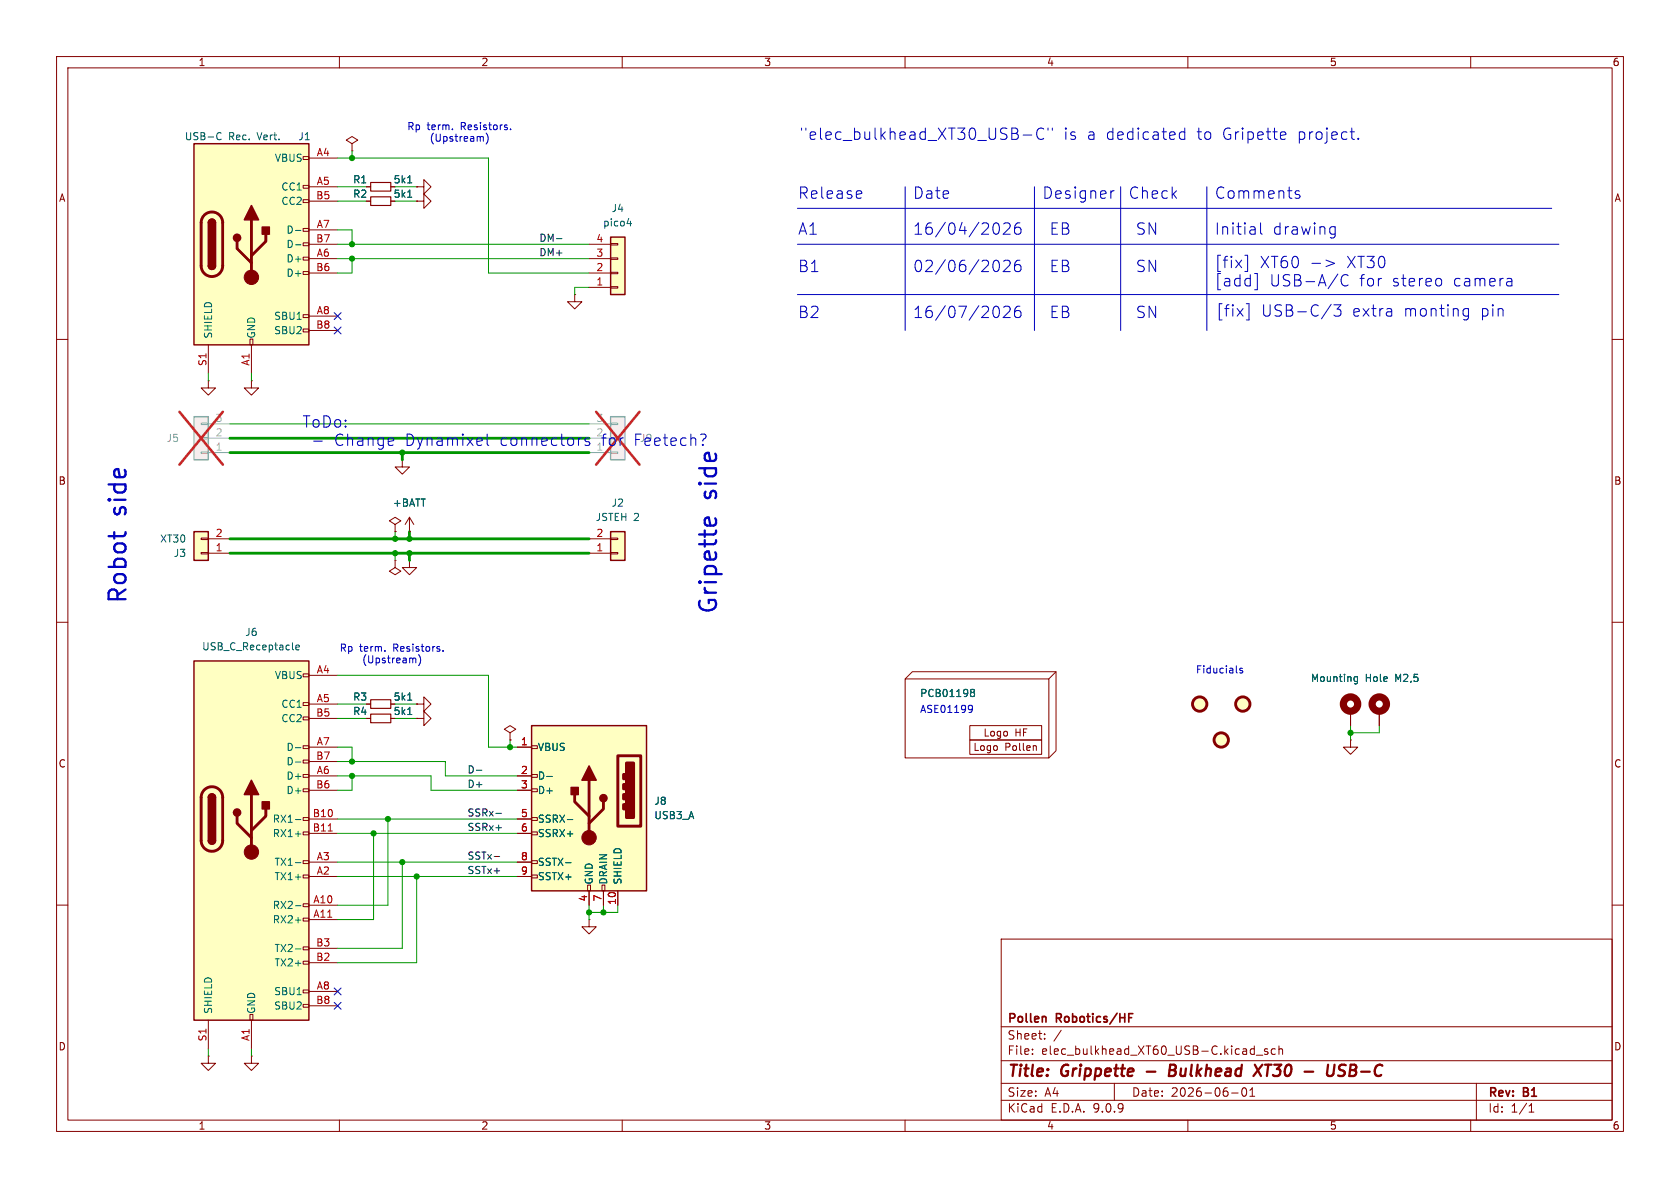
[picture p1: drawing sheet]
<svg xmlns="http://www.w3.org/2000/svg" width="297mm" height="210mm" viewBox="0 0 297 210" stroke-linecap="round" stroke-linejoin="round" font-family="sans-serif">
<g fill="none" stroke="#840000" stroke-width=".18">
<path d="M10 10h277v190h-277zM12 12h273v186h-273zM60 10v2M110 10v2M160 10v2M210 10v2M260 10v2M10 60h2M285 60h2M69.8 92.7l-1-.6 1-.7 1.1 .7-1.1 .6v1.3M69.8 94h.1M69.8 99.1v1.2l-1 .7 1 .6 1.1-.6-1.1-.7"/>
<path d="M69.8 99.1h.1M72.4 99.1v1.2h-1.3l1.3 1.3 1.3-1.3h-1.3M72.4 99.1h.1M72.4 94h.1M72.4 91.4l.8 1.3M72.4 91.4l-.8 1.3M72.4 91.4v2.6M10 110h2M285 110h2M10 160h2M104.1 162.6v1.2h1.3l-1.3 1.3-1.2-1.3h1.2M104.1 162.6h.1"/>
<path d="M177 166h108v32h-108zM285 160h2M60 198v2M110 198v2M160 198v2M177 194.5h108M177 191.5h108M177 187.5h108M177 181.5h108M182.5 186.3v.1M182.5 185.5v.1M184.7 183.6v.1"/>
<path d="M184.7 182.8v.1M187.6 182.1l-1.3 2M197 191.5v3M210 198v2M217.7 193.2h1.2M219.7 192.4l.2-.1a.81 .81 0 0 1 .6 .6 .81 .81 0 0 1-.3 .8l-.2 .1a.81 .81 0 0 1-.3-1.4zM221 193.8h.8M221 192.7l.4-.4v1.5M222.1 186.5h1.1M224.1 185.5l-.4-.1-.2 .2 .1 .2 .5 .2v.3h-.6M225.5 185.5l-.5-.1-.3 .3v.4l.2 .2h.6M226.1 185.5l.2-.1 .4 .1v.9"/>
<path d="M226.1 184.9v1.5M260 198v2M261 191.5v6.5M270.3 196.6h.9M270.3 195.5l.4-.4v1.5"/>
</g>
<path d="M202.7 189.4h1.6M206.8 189.2h.6M207.4 189.2l.3 .1M207.6 188.2h-.7l-.3 2 1-.1M207.6 189.1l-.2 .1M221.8 188.2l1.1 2M223.2 188.2l-1.6 2M230.6 189.4h1.6M234.8 188.2l-.2 1.6M235.9 188.2l-.2 1.6M237.9 188.3a.85 .85 0 0 0-1 .1 .45 .45 0 0 0 .2 .8l.3 .1a.49 .49 0 0 1 .4 .5 .49 .49 0 0 1-.5 .4l-.7-.1" fill="none" stroke="#840000" stroke-width=".4"/>
<path d="M184.8 179.8l.1 .9M199.6 179.9h.5M199.6 179.2h.7" fill="none" stroke="#840000" stroke-width=".3"/>
<path d="M94 128.3h20.3v29.2h-20.3z" fill="#ffffc2"/>
<path d="M104.1 137.9v10.2M109.2 133.6h4.1v12.5h-4.1zM110.2 136.9h.3v.8h-.3zM110.2 138.7h.3v.7h-.3zM101.6 140.5v1.2l2.5 2.6M106.7 141.7v1.3l-2.6 2.5M110.2 140.5h.3v.7h-.3zM110.2 142.2h.3v.8h-.3z" fill="none" stroke="#840000" stroke-width=".51"/>
<path d="M110.7 134.9h1.3v9.6h-1.3z" fill="#840000" stroke="#840000" stroke-width=".51"/>
<g fill="none" stroke="#840000" stroke-width=".18">
<path d="M62.2 25.4l-1-.6 1-.7 1 .7-1 .6v1.3M62.2 26.7h.1M91.4 132.1h2.6M91.4 137.2h2.6M91.4 139.7h2.6M94 131.8h1v.5h-1zM94 136.9h1v.5h-1zM94 139.4h1v.6h-1zM91.4 144.8h2.6M91.4 147.3h2.6M91.4 152.4h2.6M91.4 154.9h2.6"/>
<path d="M94 144.5h1v.5h-1zM94 147.1h1v.5h-1zM94 152.1h1v.6h-1zM94 154.7h1v.5h-1zM103.9 156.5h.5v1h-.5zM104.1 157.5v2.5M106.4 156.5h.5v1h-.5zM106.7 157.5v2.5M109.2 157.5v2.5M36.8 186.7v1.3h1.3l-1.3 1.2-1.2-1.2h1.2M36.8 186.7h.1M44.4 186.7v1.3h1.3l-1.3 1.2-1.2-1.2h1.2"/>
<path d="M44.4 186.7h.1"/>
</g>
<path d="M94 128.3h20.3v29.2h-20.3z" fill="none" stroke="#840000" stroke-width=".25"/>
<g fill="#840000" stroke="#840000" stroke-width=".25">
<path d="M104.1 135.4l1.3 2.5h-2.5z"/>
<path d="M101 139.2h1.2v1.3h-1.2z"/>
<circle cx="106.7" cy="141.1" r=".63"/>
</g>
<circle cx="104.1" cy="148.1" r="1.27" fill="#840000" stroke="#840000" stroke-width=".18"/>
<path d="M96.7 137.3h.9M100 152.5h1M100.3 144.9h1" fill="none" stroke="#006464" stroke-width=".18"/>
<path d="M34.3 116.8h20.3v63.5h-20.3z" fill="#ffffc2"/>
<g fill="none" stroke="#840000" stroke-width=".18">
<path d="M64.8 33h.7M64.8 35.6h.7M73.7 33h1.2v-1.2l1.3 1.2-1.3 1.3v-1.3M73.7 33h.1M73.7 35.6h1.2v-1.3l1.3 1.3-1.3 1.2v-1.2M73.7 35.6h.1M71.1 81.3v1.3h-1.3l1.3 1.2 1.3-1.2h-1.3M71.1 81.3h.1M53.6 119.1h1v.5h-1zM54.6 119.4h5.1M53.6 124.2h1v.5h-1zM53.6 126.7h1v.6h-1z"/>
<path d="M53.6 131.8h1v.5h-1zM53.6 134.4h1v.5h-1zM53.6 136.9h1v.5h-1zM53.6 139.4h1v.6h-1zM54.6 124.5h5.1M54.6 127h5.1M54.6 132.1h5.1M54.6 134.6h5.1M54.6 137.2h5.1M54.6 139.7h5.1M64.8 124.5h.7M64.8 127h.7"/>
<path d="M73.7 124.5h1.2v-1.3l1.3 1.3-1.3 1.2v-1.2M73.7 124.5h.1M73.7 127h1.2v-1.3l1.3 1.3-1.3 1.3v-1.3M73.7 127h.1M90.2 129.5l-1-.6 1-.6 1 .6-1 .6v1.3M90.2 130.8h.1M53.6 144.5h1v.5h-1zM53.6 147.1h1v.5h-1zM53.6 152.1h1v.6h-1zM53.6 154.7h1v.5h-1zM53.6 159.8h1v.5h-1zM54.6 144.8h5.1"/>
<path d="M54.6 147.3h5.1M54.6 152.4h5.1M54.6 154.9h5.1M44.2 179.3h.5v1h-.5zM53.6 162.3h1v.5h-1zM53.6 167.4h1v.5h-1zM53.6 169.9h1v.5h-1zM53.6 175h1v.5h-1zM53.6 177.5h1v.6h-1zM54.6 160h5.1M54.6 162.6h5.1M54.6 167.6h5.1"/>
<path d="M54.6 170.2h5.1M54.6 175.3h5.1M54.6 177.8h5.1M36.8 180.3v5.1M44.4 180.3v5.1"/>
</g>
<path d="M34.3 116.8h20.3v63.5h-20.3zM36.8 141a.64 .64 0 0 1 .7-.7 .64 .64 0 0 1 .6 .7M36.8 148.6a.64 .64 0 0 0 .7 .6 .64 .64 0 0 0 .6-.6" fill="none" stroke="#840000" stroke-width=".25"/>
<path d="M36.1 139.6a1.9 1.9 0 0 1 2.1-.4 1.9 1.9 0 0 1 1.2 1.8v7.6a1.91 1.91 0 0 1-1.9 1.9 1.91 1.91 0 0 1-1.9-1.9v-7.8l.1-.6zM41.9 144.3v1.2l2.5 2.6M44.4 140.5v10.1M47 143v1.3l-2.6 2.5" fill="none" stroke="#840000" stroke-width=".51"/>
<g fill="#840000" stroke="#840000" stroke-width=".25">
<path d="M36.8 141h1.3v7.6h-1.3z"/>
<path d="M37 140.5a.64 .64 0 0 1 .7-.1 .64 .64 0 0 1 .4 .6h-1.3z"/>
<path d="M36.8 148.6h1.3a.64 .64 0 0 1-.6 .6 .64 .64 0 0 1-.7-.6z"/>
<path d="M44.4 137.9l1.3 2.6h-2.5z"/>
<path d="M46.4 141.7h1.2v1.3h-1.2z"/>
<circle cx="41.9" cy="143.6" r=".63"/>
</g>
<circle cx="44.4" cy="150.6" r="1.27" fill="#840000" stroke="#840000" stroke-width=".18"/>
<g fill="none" stroke="#006464" stroke-width=".18">
<path d="M72.1 32.3h.7M72.1 34.9h.7M52.3 114.5l.6-.2v-.2l-.4-.1-.2 .2 .1 .6h.5M52.2 132.2h1M52.2 134.7h1M72.1 123.8h.7M72.1 126.3h.7M52.2 144.9h1M52.2 147.4h1M52.2 152.5h1M52.2 160.1h1M52.2 162.7h1"/>
<path d="M52.2 167.7h1"/>
</g>
<path d="M58 146.9h.8" fill="none" stroke="#a90000" stroke-width=".18"/>
<path d="M65.5 32.3h3.6v1.5h-3.6zM65.5 34.8h3.6v1.5h-3.6zM65.5 123.7h3.6v1.5h-3.6zM65.5 126.2h3.6v1.6h-3.6z" fill="none" stroke="#840000" stroke-width=".2"/>
<path d="M34.3 25.4h20.3v35.6h-20.3z" fill="#ffffc2"/>
<g fill="none" stroke="#840000" stroke-width=".18">
<path d="M53.6 27.7h1v.5h-1zM53.6 32.8h1v.5h-1zM53.6 35.3h1v.5h-1zM54.6 27.9h5.1M54.6 33h5.1M54.6 35.6h5.1M44.2 59.9h.5v1.1h-.5zM53.6 40.4h1v.5h-1zM53.6 42.9h1v.5h-1zM53.6 45.5h1v.5h-1zM53.6 48h1v.5h-1zM53.6 55.6h1v.5h-1z"/>
<path d="M53.6 58.2h1v.5h-1zM54.6 40.6h5.1M54.6 43.2h5.1M54.6 45.7h5.1M54.6 48.3h5.1M54.6 55.9h5.1M54.6 58.4h5.1M36.8 61v5M44.4 61v5M186.7 118.7l-1.3 1.3M160 120h25.4v14h-25.4zM160 120l1.3-1.3h25.4v14l-1.3 1.3"/>
<path d="M171.4 130.8h12.7v2.6h-12.7zM183 131.8l.2 .2v.7M238.8 130.8v1.3h1.2l-1.2 1.3-1.3-1.3h1.3M238.8 130.8h.1M238.8 125.7v2.6M243.8 125.7v2.6"/>
</g>
<path d="M34.3 25.4h20.3v35.6h-20.3zM36.8 39.4a.64 .64 0 0 1 .7-.7 .64 .64 0 0 1 .6 .7M36.8 47a.64 .64 0 0 0 .7 .6 .64 .64 0 0 0 .6-.6" fill="none" stroke="#840000" stroke-width=".25"/>
<g fill="none" stroke="#840000" stroke-width=".51">
<path d="M36.1 38a1.9 1.9 0 0 1 2.1-.4 1.9 1.9 0 0 1 1.2 1.8v7.6a1.91 1.91 0 0 1-1.9 1.9 1.91 1.91 0 0 1-1.9-1.9v-7.8l.1-.6zM44.4 38.9v10.1M41.9 42.7v1.2l2.5 2.6M47 41.4v1.3l-2.6 2.5"/>
<circle cx="212.1" cy="124.5" r="1.27"/>
<circle cx="215.9" cy="130.8" r="1.27"/>
</g>
<g fill="#840000" stroke="#840000" stroke-width=".25">
<path d="M36.8 39.4h1.3v7.6h-1.3z"/>
<path d="M37 38.9a.64 .64 0 0 1 .7-.1 .64 .64 0 0 1 .4 .6h-1.3z"/>
<path d="M36.8 47h1.3a.64 .64 0 0 1-.6 .6 .64 .64 0 0 1-.7-.6z"/>
<path d="M44.4 36.3l1.3 2.6h-2.5z"/>
<path d="M46.4 40.1h1.2v1.3h-1.2z"/>
<circle cx="41.9" cy="42" r=".63"/>
</g>
<circle cx="44.4" cy="49" r="1.27" fill="#840000" stroke="#840000" stroke-width=".18"/>
<path d="M38.5 23.5l.3-.1 .3 .2M39.1 24.6l-.3 .1-.3-.1M52.2 40.7h1M52.2 43.3h1M240 119.6v1l-.3 .3-.3-.1M240 119.7l-.4-.1-.2 .1M171.6 122.3l.2 .1M171.6 122l.2-.1h.4l.1 .3-.3 .2M171.8 122.4h.2M171.8 122.4l-.2 .1M172 122.4l.3 .3-.1 .3-.2 .1-.4-.1M239.4 120.3l.2 .2 .4-.1" fill="none" stroke="#006464" stroke-width=".18"/>
<g fill="#ffffc2" stroke="#ffffc2" stroke-width=".18">
<circle cx="212.1" cy="124.5" r="1.27"/>
<circle cx="215.9" cy="130.8" r="1.27"/>
</g>
<g fill="none" stroke="#840000" stroke-width="1.3">
<circle cx="238.8" cy="124.5" r="1.27"/>
<circle cx="243.8" cy="124.5" r="1.27"/>
</g>
<path d="M34.3 73.7h2.5v7.6h-2.5z" fill="#f0f0f0"/>
<path d="M34.3 73.7h2.5v7.6h-2.5z" fill="none" stroke="#a1a1a1" stroke-width=".25"/>
<path d="M35.6 79.9h1.2v.2h-1.2zM35.6 77.3h1.2v.3h-1.2zM35.6 74.8h1.2v.3h-1.2zM36.8 77.5h3.8M36.8 74.9h3.8M36.8 80h3.8" fill="none" stroke="#a1a1a1" stroke-width=".18"/>
<path d="M31.7 72.8l7.7 9.3M39.4 72.8l-7.7 9.3" fill="none" stroke="#e12e31" stroke-width=".46"/>
<circle cx="219.7" cy="124.5" r="1.27" fill="#ffffc2" stroke="#ffffc2" stroke-width=".18"/>
<circle cx="219.7" cy="124.5" r="1.27" fill="none" stroke="#840000" stroke-width=".51"/>
<path d="M107.9 73.7h2.6v7.6h-2.6z" fill="#f0f0f0"/>
<path d="M107.9 73.7h2.6v7.6h-2.6z" fill="none" stroke="#a1a1a1" stroke-width=".25"/>
<path d="M104.1 77.5h3.8M104.1 74.9h3.8M107.9 79.9h1.3v.2h-1.3zM107.9 74.8h1.3v.3h-1.3zM104.1 80h3.8" fill="none" stroke="#a1a1a1" stroke-width=".18"/>
<path d="M105.4 72.8l7.7 9.3M113.1 72.8l-7.7 9.3" fill="none" stroke="#e12e31" stroke-width=".46"/>
<path d="M101.6 52.1v1.2h-1.3l1.3 1.3 1.3-1.3h-1.3M101.6 52.1h.1" fill="none" stroke="#840000" stroke-width=".18"/>
<path d="M107.9 94h2.6v5.1h-2.6z" fill="#ffffc2"/>
<path d="M107.9 94h2.6v5.1h-2.6z" fill="none" stroke="#840000" stroke-width=".25"/>
<path d="M104.1 97.8h3.8M104.1 95.3h3.8M107.9 97.7h1.3v.2h-1.3zM107.9 95.1h1.3v.3h-1.3z" fill="none" stroke="#840000" stroke-width=".18"/>
<path d="M106 90.7v1a.41 .41 0 0 1-.5 .3M107.3 90.8l-.5-.1-.2 .2v.3l.5 .3 .2 .3-.3 .2h-.5M107.6 90.7h.7M108 90.7v1.3M108.8 91.4h.4M109.4 90.7h-.6v1.3h.6M109.9 91.4h.7M109.9 90.7v1.3M110.6 90.7v1.3" fill="none" stroke="#006464" stroke-width=".18"/>
<path d="M107.9 41.9h2.6v10.2h-2.6z" fill="#ffffc2"/>
<path d="M107.9 41.9h2.6v10.2h-2.6z" fill="none" stroke="#840000" stroke-width=".25"/>
<path d="M104.1 50.8h3.8M104.1 48.3h3.8M104.1 45.7h3.8M104.1 43.2h3.8M107.9 50.7h1.3v.2h-1.3zM107.9 48.1h1.3v.3h-1.3zM107.9 45.6h1.3v.2h-1.3zM107.9 43.1h1.3v.2h-1.3zM36.8 67.3v1.3h1.3l-1.3 1.3-1.2-1.3h1.2M36.8 67.3h.1M44.4 67.3v1.3h1.3l-1.3 1.3-1.2-1.3h1.2M44.4 67.3h.1" fill="none" stroke="#840000" stroke-width=".18"/>
<path d="M110.9 39.5h.7M111.5 39.1v.8" fill="none" stroke="#006464" stroke-width=".18"/>
<path d="M34.3 94h2.5v5.1h-2.5z" fill="#ffffc2"/>
<path d="M34.3 94h2.5v5.1h-2.5z" fill="none" stroke="#840000" stroke-width=".25"/>
<g fill="none" stroke="#840000" stroke-width=".18">
<path d="M64.8 33h.7M64.8 35.6h.7M73.7 33h.1M73.7 35.6h.1M35.6 97.7h1.2v.2h-1.2zM35.6 95.1h1.2v.3h-1.2zM36.8 97.8h3.8M36.8 95.3h3.8M69.8 94h.1M72.4 94h.1M64.8 124.5h.7M64.8 127h.7"/>
<path d="M73.7 124.5h.1M73.7 127h.1M90.2 130.8h.1M91.4 132.1h2.6M91.4 137.2h2.6M91.4 139.7h2.6M171.4 128.3h12.7v2.5h-12.7zM238.8 125.7v2.6M243.8 125.7v2.6M91.4 144.8h2.6M91.4 147.3h2.6M91.4 152.4h2.6"/>
<path d="M91.4 154.9h2.6M104.1 157.5v2.5M106.7 157.5v2.5M109.2 157.5v2.5"/>
</g>
<path d="M98.4 42.2h.9M84.2 136.2h1M87.4 151.4h.9M87.7 143.8h.9" fill="none" stroke="#0f0f0f" stroke-width=".18"/>
<g fill="none" stroke="#0000c2" stroke-width=".18">
<path d="M80 22.8v.1M85.1 24.1l.4 .2v.7M86.1 23.8a1.47 1.47 0 0 1-.2 1.7M90.3 22.8v.1M141 36.8h133.3M152.1 33.7l.1 .1 .1 .4-.9 .2M152.2 35l-.1 .1M160 33v25.4M176 39.4a.51 .51 0 0 1 .6 .4 1.04 1.04 0 0 1-.6 1.6M177.4 39.6l.3-.2h.5a.54 .54 0 0 1 .3 .9l-1.2 1.1h1.3M180.3 39.4a.79 .79 0 0 0-.9 .9v.7l.1 .3 .6 .1 .3-.2 .1-.7-.2-.2-.6-.1-.3 .3M180.9 23.9h1.5"/>
<path d="M182.9 33v25.4M184.5 22.8a.81 .81 0 0 0-1 0 .81 .81 0 0 0-.2 1 .75 .75 0 0 0 .4 .7 .75 .75 0 0 0 .8 0M185.3 22.6v.4M186 22.6v.4M196.4 33.7v1.4M197 33.7a.51 .51 0 0 0-.6 .4M198.1 33v25.4M209.5 23.4l-.6-.1-.4 .4v.6l.2 .2 .2 .1 .6-.1M209.5 22.6v2M213.4 33v25.4M222.9 39.4v1.7l.2 .3M226.7 23.3l.5 .1 .1 .4-.9 .2"/>
<path d="M227.2 24.5l-.5 .1M229 34.1l.1 .2 .4 .1 .3 .3-.1 .3-.2 .1-.5-.1M229.7 33.8l-.4-.1-.3 .3M238.7 23.3h.8M239.3 24.6h.2M240.1 24.5h.1l-.1 .1M240.1 24.5h-.1l.1 .1M240.1 24.5v.1M141 52.1h134.6M141 43.2h134.6M176 46a.51 .51 0 0 1 .6 .4 1.04 1.04 0 0 1-.6 1.6M176 54.1a.51 .51 0 0 1 .6 .4 1.04 1.04 0 0 1-.6 1.6"/>
<path d="M177.4 46.2l.3-.2h.5a.54 .54 0 0 1 .3 .9l-1.2 1.1h1.3M177.4 54.3l.3-.2h.5a.54 .54 0 0 1 .3 .9l-1.2 1.1h1.3M180.3 46a.79 .79 0 0 0-.9 .9v.7l.1 .3 .6 .1 .3-.2 .1-.6-.2-.3-.6-.1-.3 .4M180.3 54.1a.79 .79 0 0 0-.9 .9v.8l.1 .2 .6 .1 .3-.2 .1-.6-.2-.3-.6-.1-.3 .4M220.1 45.1h.5v2.9M220.3 53.7h.5v2.9h-.5M222.3 48.4v2.8h-.5M231.9 46.6h1.6M234.4 46l1.5 .6-1.5 .5M235.3 53.8l-1.7 2.6M235.5 40.1l.5 .1M235.8 53.9h1.3l-.7 .7a.54 .54 0 0 1 .7 .4v.5l-.2 .3-.8 .1-.3-.2"/>
<path d="M236 40.1v1.6a.54 .54 0 0 1-.6 .4M236 41.3l-.5 .1M237.8 48.5a1.08 1.08 0 0 0-.7 1 1.08 1.08 0 0 0 .7 1.1l.5-.2M237.9 48.5l.4 .2M254.7 49.3l.2 .3v.6l-.2 .3M258.8 55.8l.2 .1 .6-.1M258.8 54.6l.2-.1 .6 .1M259.6 54.5v1.7a.54 .54 0 0 1-.9 .3M267 49.2l.3 .3v1.1M267.3 50.5l-.2 .1M267.3 49.7l-.2 .1M55.4 78h1.6"/>
<path d="M86.1 76.7v1.8l.3 .2M104.2 77.5l-.5-.1-.3 .3 .1 .3 .7 .2 .1 .2-.1 .2-.2 .1-.6-.1M124.5 76.7a.45 .45 0 0 1 .3 .5 .45 .45 0 0 1-.4 .4M68 115v.1M73.2 116.3l.3 .2v.7M74.2 116a1.47 1.47 0 0 1-.2 1.7M78.3 115v.1M219.7 118.2l-.3-.1-.2 .2v.2l.5 .1v.3h-.5M171.4 124.7l.5 .1a.84 .84 0 0 1-.4 1.2M171.9 125.2l-.2 .3h-.3"/>
</g>
<g fill="none" stroke="#009600" stroke-width=".18">
<path d="M59.7 27.9h26.7v20.4h17.7M59.7 35.6h5.1M59.7 33h5.1M62.2 26.7v1.2M69.8 35.6h3.9M69.8 33h3.9M59.7 40.6h2.5v2.6M59.7 45.7h44.4M59.7 43.2h44.4M62.2 45.7v2.6h-2.5M104.1 50.8h-2.5v1.3M36.8 66v1.3"/>
<path d="M40.6 74.9h63.5M44.4 66v1.3M69.8 94v1.3h-29.2M69.8 97.8v1.3M59.7 119.4h26.7v12.7h5M59.7 137.2h16.5v2.5h15.2M59.7 134.6h19v2.6h12.7M59.7 132.1h2.5v2.5M59.7 127h5.1M59.7 124.5h5.1M62.2 137.2v2.5h-2.5M69.8 127h3.9"/>
<path d="M69.8 124.5h3.9M90.2 130.8v1.3M238.8 128.3v2.5M243.8 128.3v1.2h-5M59.7 154.9h31.7M59.7 144.8h31.7M59.7 147.3h31.7M59.7 152.4h31.7M66 147.3v15.3h-6.3M68.6 144.8v15.2h-8.9M71.1 152.4v15.2h-11.4M73.7 154.9v15.3h-14"/>
<path d="M104.1 160v2.6M106.7 160v1.3M109.2 160v1.3h-5.1M36.8 185.4v1.3M44.4 185.4v1.3"/>
</g>
<path d="M40.6 77.5h63.5M40.6 95.3h63.5M40.6 97.8h63.5M40.6 80h63.5M71.1 80v1.3M72.4 94v1.3M72.4 97.8v1.3" fill="none" stroke="#009600" stroke-width=".5"/>
<path d="M59.1 55.3l1.2 1.2M59.1 57.8l1.2 1.2M60.3 55.3l-1.2 1.2M60.3 57.8l-1.2 1.2M59.1 177.2l1.2 1.2M59.1 174.7l1.2 1.2M60.3 177.2l-1.2 1.2M60.3 174.7l-1.2 1.2" fill="none" stroke="#000084" stroke-width=".18"/>
<g fill="none" stroke="#006464" stroke-width=".18">
<path d="M72.1 32.3h.7M72.1 34.9h.7M240 119.6v1l-.3 .3-.3-.1M240 119.7l-.4-.1-.2 .1M72.1 123.8h.7M72.1 126.3h.7M96.7 137.3h.9M171.6 122.3l.2 .1M171.6 122l.2-.1h.4l.1 .3-.3 .2M171.8 122.4h.2M171.8 122.4l-.2 .1M172 122.4l.3 .3-.1 .3-.2 .1-.4-.1"/>
<path d="M239.4 120.3l.2 .2 .4-.1M100 152.5h1M100.3 144.9h1"/>
</g>
<g fill="#009600" stroke="#009600" stroke-width=".18">
<circle cx="71.1" cy="80" r=".46"/>
<circle cx="72.4" cy="95.3" r=".46"/>
<circle cx="72.4" cy="97.8" r=".46"/>
<circle cx="69.8" cy="97.8" r=".46"/>
<circle cx="69.8" cy="95.3" r=".46"/>
<circle cx="62.2" cy="134.6" r=".46"/>
<circle cx="90.2" cy="132.1" r=".46"/>
<circle cx="106.7" cy="161.3" r=".46"/>
<circle cx="73.7" cy="154.9" r=".46"/>
<circle cx="71.1" cy="152.4" r=".46"/>
<circle cx="66" cy="147.3" r=".46"/>
<circle cx="68.6" cy="144.8" r=".46"/>
<circle cx="104.1" cy="161.3" r=".46"/>
<circle cx="62.2" cy="137.2" r=".46"/>
<circle cx="62.2" cy="43.2" r=".46"/>
<circle cx="62.2" cy="45.7" r=".46"/>
<circle cx="62.2" cy="27.9" r=".46"/>
<circle cx="238.8" cy="129.5" r=".46"/>
</g>
<g font-size="4.2" fill="#0000c2">
<text x="127.3" y="88.3" transform="rotate(-90 127.3 88.3)">side</text>
<text x="22.9" y="91.2" transform="rotate(-90 22.9 91.2)">side</text>
<text x="22.9" y="106.9" transform="rotate(-90 22.9 106.9)">Robot</text>
<text x="127.3" y="108.8" transform="rotate(-90 127.3 108.8)">Gripette</text>
</g>
<g font-size="2.8" fill="#0000c2">
<text x="141.2" y="24.9">&quot;elec_bulkhead_XT30_USB-C&quot;</text>
<text x="187.9" y="24.9">is</text>
<text x="192.1" y="24.9">a dedicated</text>
<text x="211.6" y="24.9">to</text>
<text x="216.1" y="24.9">Gripette</text>
<text x="229.5" y="24.9">project.</text>
<text x="141" y="35.3">Release</text>
<text x="161.3" y="35.3">Date</text>
<text x="184.1" y="35.3">Designer</text>
<text x="199.4" y="35.3">Check</text>
<text x="214.6" y="35.3">Comments</text>
<text x="141" y="41.7">A1</text>
<text x="161.3" y="41.7">16/04/2026</text>
<text x="185.4" y="41.7">EB</text>
<text x="200.7" y="41.7">SN</text>
<text x="214.6" y="41.7">Initial</text>
<text x="224.9" y="41.7">drawing</text>
<text x="214.6" y="47.6">[fix]</text>
<text x="222.6" y="47.6">XT60</text>
<text x="238" y="47.6">XT30</text>
<text x="141" y="48.3">B1</text>
<text x="161.3" y="48.3">02/06/2026</text>
<text x="185.4" y="48.3">EB</text>
<text x="200.7" y="48.3">SN</text>
<text x="214.6" y="50.8">[add]</text>
<text x="224.3" y="50.8">USB-A/C</text>
<text x="240.3" y="50.8">for</text>
<text x="246" y="50.8">stereo</text>
<text x="256.9" y="50.8">camera</text>
<text x="141" y="56.4">B2</text>
<text x="161.3" y="56.4">16/07/2026</text>
<text x="185.4" y="56.4">EB</text>
<text x="200.7" y="56.4">SN</text>
<text x="214.9" y="56.1">[fix]</text>
<text x="222.9" y="56.1">USB-C/3</text>
<text x="239" y="56.1">extra</text>
<text x="248.1" y="56.1">monting</text>
<text x="261.7" y="56.1">pin</text>
<text x="53.3" y="75.8">ToDo:</text>
<text x="59" y="79">Change</text>
<text x="71.6" y="79">Dynamixel</text>
<text x="88.3" y="79">connectors</text>
<text x="106.4" y="79">for</text>
<text x="112.2" y="79">Feetech?</text>
</g>
<g font-size="2.8" fill="#840000">
<text x="178" y="190.9">Title:</text>
<text x="187.7" y="190.9">Grippette</text>
<text x="208.3" y="190.9">Bulkhead</text>
<text x="224.2" y="190.9">XT30</text>
<text x="233.8" y="190.9">-</text>
<text x="238.6" y="190.9">USB-C</text>
</g>
<g font-size="2.1" fill="#840000">
<text x="178" y="184">Sheet:</text>
<text x="178" y="181.2">Pollen</text>
<text x="186.8" y="181.2">Robotics/HF</text>
<text x="178" y="186.7">File:</text>
<text x="184.1" y="186.7">elec_bulkhead_XT60_USB-C.kicad_sch</text>
<text x="178" y="196.9">KiCad</text>
<text x="178" y="194.1">Size:</text>
<text x="184.7" y="194.1">A4</text>
<text x="185.7" y="196.9">E.D.A.</text>
<text x="193.3" y="196.9">9.0.9</text>
<text x="200" y="194.1">Date:</text>
<text x="207" y="194.1">2026-06-01</text>
<text x="263" y="194.3">Rev:</text>
<text x="263" y="196.9">Id:</text>
<text x="267.1" y="196.9">1/1</text>
<text x="269.4" y="194.3">B1</text>
</g>
<g font-size="1.8" fill="#840000">
<text x="35" y="11.9">1</text>
<text x="85" y="11.9">2</text>
<text x="135" y="11.9">3</text>
<text x="185" y="11.9">4</text>
<text x="235" y="11.9">5</text>
<text x="285" y="11.9">6</text>
<text x="10.3" y="35.9">A</text>
<text x="69.5" y="32.6">5k1</text>
<text x="69.5" y="35.2">5k1</text>
<text x="285.3" y="35.9">A</text>
<text x="10.3" y="85.9">B</text>
<text x="285.3" y="85.9">B</text>
<text x="69.5" y="124.1">5k1</text>
<text x="69.5" y="126.6">5k1</text>
<text x="173.8" y="130.4">Logo</text>
<text x="179.4" y="130.4">HF</text>
<text x="10.3" y="135.9">C</text>
<text x="172" y="132.9">Logo</text>
<text x="177.6" y="132.9">Pollen</text>
<text x="285.3" y="135.9">C</text>
<text x="10.3" y="185.9">D</text>
<text x="285.3" y="185.9">D</text>
<text x="35" y="199.9">1</text>
<text x="85" y="199.9">2</text>
<text x="135" y="199.9">3</text>
<text x="185" y="199.9">4</text>
<text x="235" y="199.9">5</text>
<text x="285" y="199.9">6</text>
</g>
<g font-size="1.8" fill="#0000c2">
<text x="71.9" y="23.2">Rp</text>
<text x="75.5" y="23.2">term.</text>
<text x="81.6" y="23.2">Resistors.</text>
<text x="75.9" y="25.3">(Upstream)</text>
<text x="105.3" y="77.2">2</text>
<text x="113" y="78.3">J9</text>
<text x="60" y="115.4">Rp</text>
<text x="63.5" y="115.4">term.</text>
<text x="63.9" y="117.5">(Upstream)</text>
<text x="69.6" y="115.4">Resistors.</text>
<text x="211.3" y="119.1">Fiducials</text>
<text x="162.6" y="126.1">ASE01199</text>
</g>
<g font-size="1.8" fill="#006464">
<text x="32.6" y="25">USB-C</text>
<text x="40.4" y="25">Rec.</text>
<text x="45.6" y="25">Vert.</text>
<text x="48.5" y="28.8">VBUS</text>
<text x="52.7" y="25">J1</text>
<text x="49.6" y="33.9">CC1</text>
<text x="62.3" y="32.6">R1</text>
<text x="62.3" y="35.2">R2</text>
<text x="49.6" y="36.4">CC2</text>
<text x="50.5" y="41.5">D-</text>
<text x="106.5" y="40.2">pico4</text>
<text x="108" y="37.7">J4</text>
<text x="50.5" y="44">D-</text>
<text x="50.5" y="46.6">D+</text>
<text x="50.5" y="49.1">D+</text>
<text x="37.7" y="59.9" transform="rotate(-90 37.7 59.9)">SHIELD</text>
<text x="45.3" y="59.9" transform="rotate(-90 45.3 59.9)">GND</text>
<text x="48.4" y="56.7">SBU1</text>
<text x="48.4" y="59.3">SBU2</text>
<text x="69.4" y="89.8">+BATT</text>
<text x="108" y="89.8">J2</text>
<text x="112" y="92.3">2</text>
<text x="28.2" y="96.1">XT30</text>
<text x="30.6" y="98.7">J3</text>
<text x="43.3" y="112.6">J6</text>
<text x="35.6" y="115.2">USB_C_Receptacle</text>
<text x="48.5" y="120.2">VBUS</text>
<text x="49.6" y="125.3">CC1</text>
<text x="62.3" y="124.1">R3</text>
<text x="162.6" y="123.4">PCB01198</text>
<text x="231.7" y="120.8">Mounting</text>
<text x="241.4" y="120.8">Hole</text>
<text x="246.8" y="120.8">M2,5</text>
<text x="49.6" y="127.9">CC2</text>
<text x="62.3" y="126.6">R4</text>
<text x="50.5" y="132.9">D-</text>
<text x="50.5" y="135.5">D-</text>
<text x="95" y="132.9">VBUS</text>
<text x="50.5" y="138">D+</text>
<text x="50.5" y="140.6">D+</text>
<text x="95" y="138">D-</text>
<text x="95" y="140.6">D+</text>
<text x="115.6" y="142.5">J8</text>
<text x="48.1" y="145.6">RX1-</text>
<text x="48.1" y="148.2">RX1+</text>
<text x="95" y="145.6">SSRX-</text>
<text x="95" y="148.2">SSRX+</text>
<text x="115.6" y="145">USB3_A</text>
<text x="48.4" y="153.3">TX1-</text>
<text x="48.4" y="155.8">TX1+</text>
<text x="95" y="153.3">SSTX-</text>
<text x="95" y="155.8">SSTX+</text>
<text x="48.1" y="160.9">RX2-</text>
<text x="105" y="156.5" transform="rotate(-90 105 156.5)">GND</text>
<text x="107.5" y="156.5" transform="rotate(-90 107.5 156.5)">DRAIN</text>
<text x="110.1" y="156.5" transform="rotate(-90 110.1 156.5)">SHIELD</text>
<text x="48.1" y="163.4">RX2+</text>
<text x="48.4" y="168.5">TX2-</text>
<text x="48.4" y="171">TX2+</text>
<text x="37.7" y="179.3" transform="rotate(-90 37.7 179.3)">SHIELD</text>
<text x="45.3" y="179.3" transform="rotate(-90 45.3 179.3)">GND</text>
<text x="48.4" y="176.1">SBU1</text>
<text x="48.4" y="178.7">SBU2</text>
</g>
<g font-size="1.8" fill="#a90000">
<text x="55.9" y="27.7">A4</text>
<text x="55.8" y="35.3">B5</text>
<text x="55.9" y="32.8">A5</text>
<text x="55.9" y="40.4">A7</text>
<text x="55.8" y="42.9">B7</text>
<text x="55.9" y="45.5">A6</text>
<text x="105.3" y="45.5">3</text>
<text x="105.3" y="42.9">4</text>
<text x="55.8" y="48">B6</text>
<text x="105.3" y="50.5">1</text>
<text x="105.3" y="48">2</text>
<text x="55.8" y="58.2">B8</text>
<text x="55.9" y="55.6">A8</text>
<text x="36.6" y="64.8" transform="rotate(-90 36.6 64.8)">S1</text>
<text x="44.2" y="64.8" transform="rotate(-90 44.2 64.8)">A1</text>
<text x="38" y="95">2</text>
<text x="105.3" y="95">2</text>
<text x="38" y="97.5">1</text>
<text x="105.3" y="97.5">1</text>
<text x="55.9" y="119.1">A4</text>
<text x="55.9" y="124.2">A5</text>
<text x="55.8" y="126.7">B5</text>
<text x="55.9" y="131.8">A7</text>
<text x="92" y="131.8">1</text>
<text x="55.8" y="134.4">B7</text>
<text x="55.9" y="136.9">A6</text>
<text x="92" y="136.9">2</text>
<text x="55.8" y="139.4">B6</text>
<text x="92" y="139.4">3</text>
<text x="55.2" y="144.5">B10</text>
<text x="55.2" y="147.1">B11</text>
<text x="92" y="144.5">5</text>
<text x="92" y="147.1">6</text>
<text x="55.9" y="152.1">A3</text>
<text x="55.9" y="154.7">A2</text>
<text x="92" y="152.1">8</text>
<text x="92" y="154.7">9</text>
<text x="55.3" y="159.8">A10</text>
<text x="103.9" y="159.5" transform="rotate(-90 103.9 159.5)">4</text>
<text x="106.4" y="159.5" transform="rotate(-90 106.4 159.5)">7</text>
<text x="109" y="160.1" transform="rotate(-90 109 160.1)">10</text>
<text x="55.3" y="162.3">A11</text>
<text x="55.8" y="167.4">B3</text>
<text x="55.8" y="169.9">B2</text>
<text x="55.8" y="177.5">B8</text>
<text x="55.9" y="175">A8</text>
<text x="36.6" y="184.2" transform="rotate(-90 36.6 184.2)">S1</text>
<text x="44.2" y="184.1" transform="rotate(-90 44.2 184.1)">A1</text>
</g>
<g font-size="1.8" fill="#0f0f0f">
<text x="95.2" y="42.8">DM-</text>
<text x="95.2" y="45.4">DM+</text>
<text x="82.5" y="136.8">D-</text>
<text x="82.5" y="139.4">D+</text>
<text x="82.5" y="147">SSRx+</text>
<text x="82.5" y="144.4">SSRx-</text>
<text x="82.5" y="154.6">SSTx+</text>
<text x="82.5" y="152.1">SSTx-</text>
</g>
<g font-size="1.8" fill="#aaa">
<text x="38" y="77.2">2</text>
<text x="38" y="74.7">3</text>
<text x="105.3" y="74.7">3</text>
<text x="38" y="79.8">1</text>
<text x="105.3" y="79.8">1</text>
</g>
<text font-size="1.8" fill="#989898" x="29.4" y="78.3">J5</text>
</svg>
